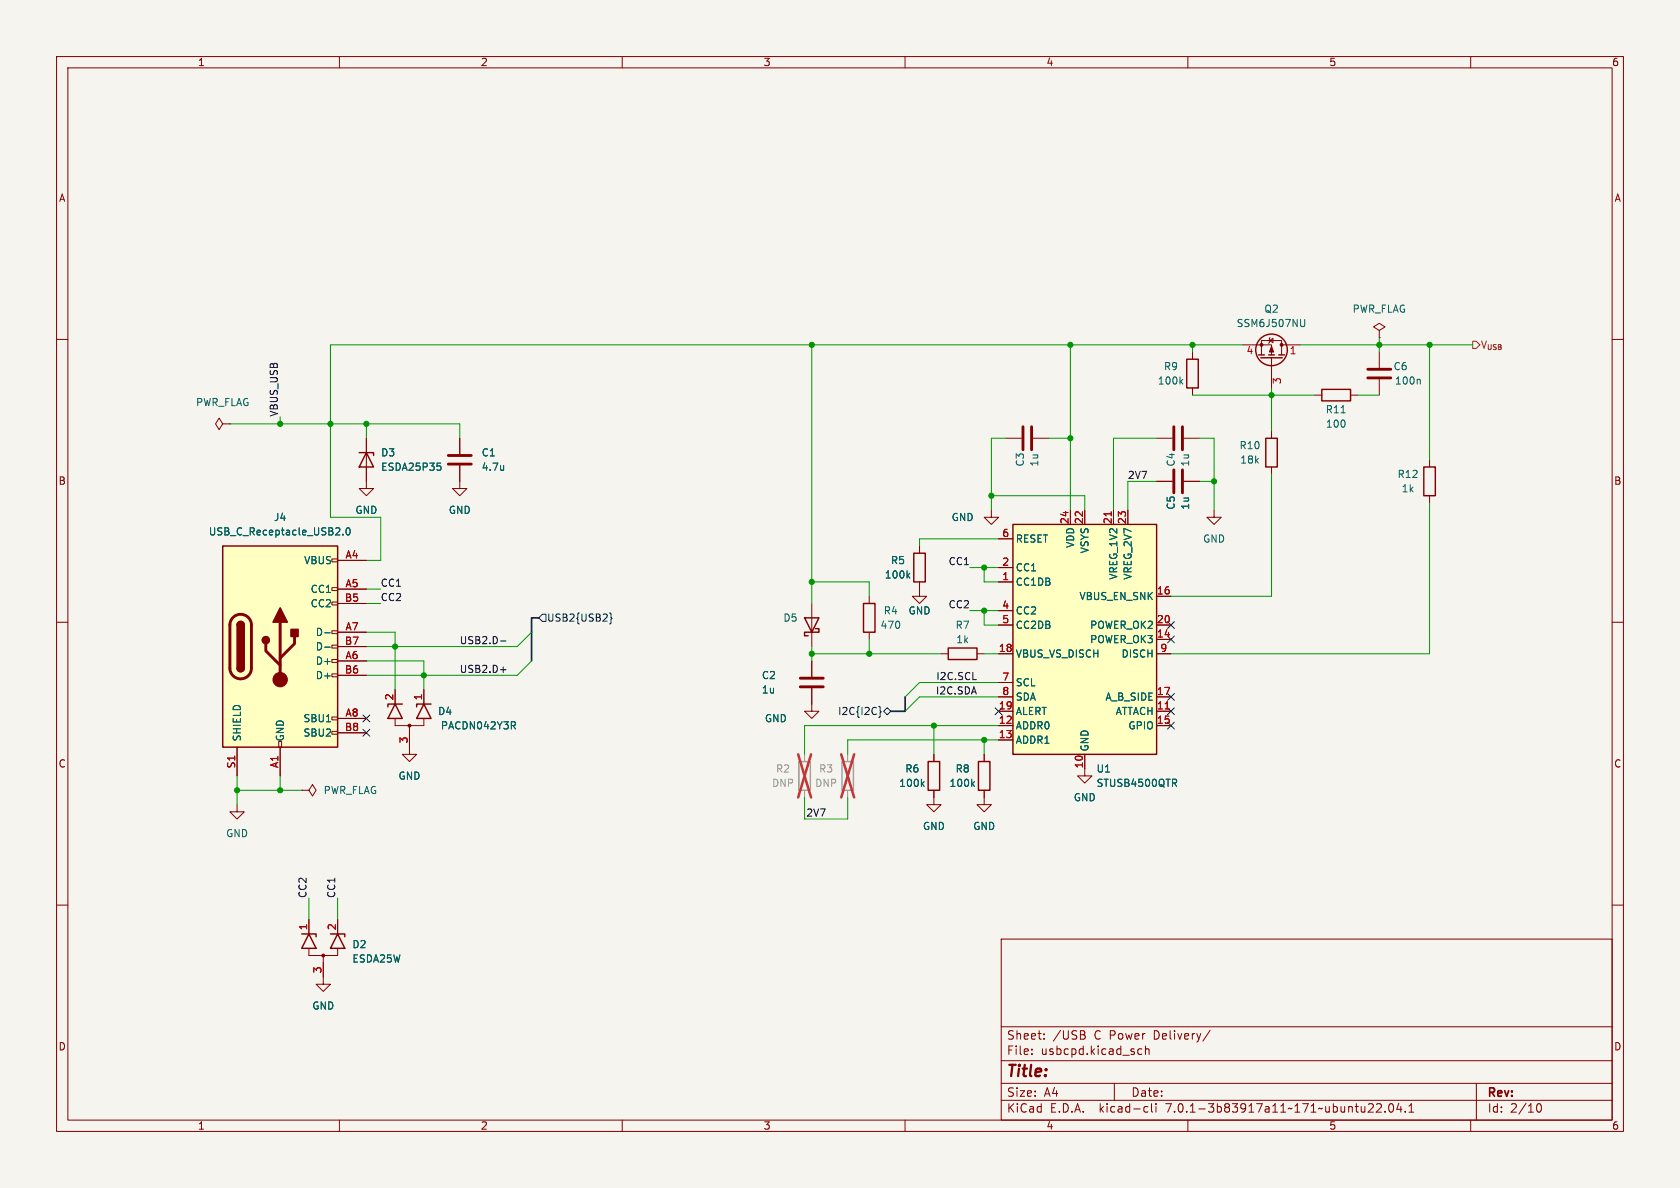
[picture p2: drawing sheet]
<svg xmlns="http://www.w3.org/2000/svg" width="297mm" height="210mm" viewBox="0 0 297 210" stroke-linecap="round" stroke-linejoin="round" font-family="sans-serif">
<path d="M0 0h297v210h-297z" fill="#f5f4ef" stroke="#f5f4ef" stroke-width=".18"/>
<g fill="none" stroke="#840000" stroke-width=".18">
<path d="M10 10h277v190h-277zM12 12h273v186h-273zM60 10v2M110 10v2M160 10v2M210 10v2M260 10v2M10 60h2M224.5 59.7l-.1 .1v.8l-.1 .1M243.8 58.4l1.1-.6-1.1-.6-1 .6 1 .6v1.3M243.8 59.7h.1M285 60h2"/>
<path d="M39.4 74.9l-.7-1-.6 1 .6 1 .7-1h1.2M40.6 74.9h.1M64.8 77.5v8.9h1.2l-1.2 1.2-1.3-1.2h1.3M81.3 77.5v2.8M177.8 77.5h2.8M182.6 77.5h2.8M204.5 77.5h2.8M209.3 77.5h2.8M210.8 62.2v1.3M210.8 68.6v1.3M219.7 61h5.1v1.7M223 62.7v-2.5h3.6v2.5"/>
<path d="M224.4 60.2l.6-.4v.8zM224.8 63.2v5.4M224.8 76.2v1.3M226.6 61h3.3M232.4 69.9h1.3M238.8 69.9h1.2M243.8 62.2v2.8M243.8 67.1v2.8M58.7 98.8h1v.5h-1zM59.7 99.1h5.1M81.3 82.3v4.1h1.2l-1.2 1.2-1.3-1.2h1.3M162.6 96.5v1.3"/>
<path d="M175.3 90.2v1.2h1.2l-1.2 1.3-1.3-1.3h1.3M176.5 95.3h2.6M189.2 90.2v2.5M191.8 90.2v2.5M196.8 90.2v2.5M199.4 90.2v2.5M204.5 85.1h2.8M209.3 85.1h2.8M214.6 90.2v1.2h1.3l-1.3 1.3-1.2-1.3h1.2M224.8 82.6v1.2M252.7 81.3v1.3M252.7 87.6v1.3"/>
<path d="M10 110h2M58.7 119.1h1v.5h-1zM58.7 116.6h1v.5h-1zM58.7 114h1v.6h-1zM58.7 111.5h1v.5h-1zM58.7 106.4h1v.5h-1zM58.7 103.9h1v.5h-1zM59.7 104.1h5.1M59.7 116.8h5.1M59.7 111.8h5.1M59.7 106.7h5.1M59.7 119.4h5.1"/>
<path d="M59.7 114.3h5.1M143.5 106.7v7.6M143.5 116.8v2.8M153.7 105.4v1.3M153.7 111.8v1.2M162.6 102.9v2.5h1.2l-1.2 1.3-1.3-1.3h1.3M166.4 115.6h1.2M172.7 115.6h1.3M176.5 115.6h2.6M176.5 102.9h2.6M176.5 100.3h2.6M176.5 110.5h2.6"/>
<path d="M176.5 108h2.6M204.5 115.6h2.5M204.5 113h2.5M204.5 105.4h2.5M204.5 110.5h2.5M285 110h2M41.9 132.1v5.1M49.3 131.1h.5v1h-.5zM49.5 132.1v5.1M53.3 139.7h1.3l.6-1 .7 1-.7 1-.6-1M53.3 139.7h.1M58.7 129.3h1v.5h-1z"/>
<path d="M58.7 126.7h1v.6h-1zM59.7 127h5.1M59.7 129.5h5.1M69.8 127v1.3h5.1v-1.3M69.8 121.9v2.6M72.4 128.3v5.1h1.3l-1.3 1.2-1.3-1.2h1.3M74.9 121.9v2.6M143.5 121.7v4h1.3l-1.3 1.3-1.3-1.3h1.3M165.1 139.7v2.5h1.3l-1.3 1.3-1.3-1.3h1.3M165.1 133.4v1.2M174 139.7v2.5h1.3l-1.3 1.3-1.3-1.3h1.3M174 133.4v1.2"/>
<path d="M176.5 128.3h2.6M176.5 125.7h2.6M176.5 130.8h2.6M176.5 123.2h2.6M176.5 120.7h2.6M191.8 133.4v3.8h1.2l-1.2 1.2-1.3-1.2h1.3M204.5 128.3h2.5M204.5 125.7h2.5M204.5 123.2h2.5M10 160h2M41.9 142.2v1.3h1.3l-1.3 1.3-1.3-1.3h1.3M285 160h2"/>
<path d="M54.6 167.6v1.3h5.1v-1.3M54.6 162.6v2.5M57.1 168.9v5.1h1.3l-1.3 1.3-1.2-1.3h1.2M59.7 162.6v2.5M177 166h108v32h-108zM60 198v2M110 198v2M160 198v2M177 194.5h108M177 191.5h108M177 187.5h108M177 181.5h108"/>
<path d="M182.4 186.3v.1M182.4 185.5v.1M184.6 183.6v.1M184.6 182.8v.1M191.5 182.9a.4 .4 0 0 1 .4 .4 .4 .4 0 0 1-.3 .4M191.6 182.3l.2 .2-.2 .3M197 191.5v3M201.1 186.1l.3 .3 .5-.1M201.9 185.5l-.5-.1-.3 .3M202.5 195.6l.4 .1M202.5 185.5l.2-.1 .4 .1v.9M202.5 184.9v1.5"/>
<path d="M202.9 196.5l-.4 .1M203.6 195.1v1.3l.2 .2M204.4 195.1v.1M204.4 195.6v1M210 198v2M213.9 182.1l-1.3 2M241.9 196.6h.9M242.7 195.2v.5M243.4 195.2l.5-.1 .2 .1 .1 .3-.9 1.1h.9M244.9 196.5v.1M245.6 195.2l.3-.1a.81 .81 0 0 1 .5 .6 .81 .81 0 0 1-.3 .8l-.1 .1a.81 .81 0 0 1-.4-1.4zM247.3 195l-.4 1.1h1"/>
<path d="M247.6 195.6v1M248.4 196.5v.1M249.1 196.6h.8M249.1 195.5l.4-.4v1.5M260 198v2M261 191.5v6.5M271.7 195.4l.3-.3a.81 .81 0 0 1 .6 .6 .81 .81 0 0 1-.3 .8l-.3 .1-.3-.3"/>
</g>
<g fill="none" stroke="#840000" stroke-width=".25">
<path d="M209.8 63.5h2v5.1h-2zM222.5 62.7h1M222.9 63.2h3.8M223.8 77.5h2v5.1h-2zM224.3 62.7h1M226.1 62.7h1M233.7 68.8h5.1v2.1h-5.1zM39.4 96.5h20.3v35.6h-20.3zM63.5 80h2.5v.5M64.8 80l1.2 2.6h-2.5zM161.5 97.8h2.1v5.1h-2.1zM179.1 92.7h25.4v40.7h-25.4z"/>
<path d="M251.7 82.6h2v5h-2zM41.9 118.1a.64 .64 0 0 0 .6 .6 .64 .64 0 0 0 .7-.6M41.9 110.5a.64 .64 0 0 1 .6-.6 .64 .64 0 0 1 .7 .6M142.2 109.2h2.6l-1.3 2.6zM144.1 111.1h.7v.7h-2.6v.6h.7M152.7 106.7h2v5.1h-2zM167.6 114.6h5.1v2h-5.1zM69.8 124.5l1.3 2.5h-2.5zM71.1 124.5h-2.5v.5M74.9 124.5l1.3 2.5h-2.5zM76.2 124.5h-2.5v.5M164.1 134.6h2v5.1h-2z"/>
<path d="M173 134.6h2v5.1h-2zM53.3 165.1h2.6v.5M54.6 165.1l1.3 2.5h-2.6zM58.4 165.1h2.6v.5M59.7 165.1l1.3 2.5h-2.6z"/>
<circle cx="224.8" cy="61.8" r="2.79"/>
</g>
<g fill="none" stroke="#006464" stroke-width=".18">
<path d="M230.7 56.5v1l-.2 .2h-.3M208.7 67.4l.4 .5M209.1 67.1l-.5 .4M250.9 67.1l.2 .1v.7M60.6 94.4v.2M61.3 93.4l.2-.1a.68 .68 0 0 1 .4 .6 .68 .68 0 0 1-.4 .7l-.2-.2-.1-.3zM77.3 81.9h.6M77.7 82.4l.3 .2v.3l-.3 .2M57.4 111.9h1M57.4 114.4h1M160.5 101.7l.3 .5M160.8 101.3l-.4 .5"/>
<path d="M57.7 127.6h.7M90.7 128.3l.4 .6M91 127.6l.1 .2-.1 .4M163 138.5l.4 .5M163.4 138.2l-.5 .5M171.9 138.5l.4 .5M172.3 138.2l-.5 .5M207.6 138.4l.4 .6M207.9 137.8l.1 .2-.1 .4"/>
</g>
<g fill="#840000" stroke="#840000" stroke-width=".18">
<path d="M224.8 61.2l.4 1h-.8z"/>
<circle cx="72.4" cy="128.3" r=".25"/>
<circle cx="223" cy="61" r=".25"/>
<circle cx="226.6" cy="61" r=".25"/>
<circle cx="49.5" cy="120.1" r="1.27"/>
<circle cx="57.1" cy="168.9" r=".25"/>
</g>
<path d="M141.2 134.6h2.1v5.1h-2.1zM148.8 134.6h2.1v5.1h-2.1z" fill="none" stroke="#9c9b98" stroke-width=".25"/>
<path d="M142.2 133.4v1.2M142.2 139.7v1.3M149.9 133.4v1.2M149.9 139.7v1.3" fill="none" stroke="#9c9b98" stroke-width=".18"/>
<path d="M141.1 133.4l2.3 7.6M143.4 133.4l-2.3 7.6M148.7 133.4l2.3 7.6M151 133.4l-2.3 7.6" fill="none" stroke="#eb3a3d" stroke-width=".46"/>
<g fill="none" stroke="#840000" stroke-width=".51">
<path d="M180.8 75.4v4.1M182.4 75.4v4.1M207.5 75.4v4.1M209 75.4v4.1M241.8 65.3h4.1M241.8 66.8h4.1M79.2 82h4.1M79.2 80.5h4.1M207.5 83.1v4M209 83.1v4M41.2 109.1a1.9 1.9 0 0 1 2.1-.4 1.9 1.9 0 0 1 1.1 1.8v7.6a1.91 1.91 0 0 1-1.9 1.9 1.91 1.91 0 0 1-1.9-1.9v-7.8l.2-.6zM47 113.8v1.3l2.5 2.5"/>
<path d="M49.5 110v10.1M52.1 112.5v1.3l-2.6 2.5M141.5 119.9h4M141.5 121.4h4"/>
</g>
<g fill="#ffffc2" stroke="#ffffc2" stroke-width=".18">
<path d="M179.1 92.7h25.4v40.7h-25.4z"/>
<path d="M39.4 96.5h20.3v35.6h-20.3z"/>
</g>
<path d="M196.4 90.5v.7M206 125.3h.7" fill="none" stroke="#a90000" stroke-width=".18"/>
<g fill="#840000" stroke="#840000" stroke-width=".25">
<path d="M41.9 118.1h1.3a.64 .64 0 0 1-.7 .6 .64 .64 0 0 1-.6-.6z"/>
<path d="M41.9 110.5h1.3v7.6h-1.3z"/>
<path d="M42.1 110a.64 .64 0 0 1 .7-.1 .64 .64 0 0 1 .4 .6h-1.3z"/>
<path d="M49.5 107.4l1.3 2.6h-2.5z"/>
<path d="M51.4 111.3h1.3v1.2h-1.3z"/>
<circle cx="47" cy="113.2" r=".63"/>
</g>
<path d="M260.3 60.3h.7l.6 .7-.6 .6h-.7z" fill="none" stroke="#725600" stroke-width=".18"/>
<g fill="none" stroke="#000084" stroke-width=".18">
<path d="M95.9 108.6h.6v1.3h-.6l-.7-.7zM107.8 108.4l.2 .1v.6l.2 .2-.2 .2v.6l-.2 .2M206.4 112.4l1.2 1.2M206.4 109.9l1.2 1.2M207.6 112.4l-1.2 1.2M207.6 109.9l-1.2 1.2M64.2 126.4l1.2 1.2M64.2 128.9l1.2 1.2M65.4 126.4l-1.2 1.2M65.4 128.9l-1.2 1.2M155.4 124.9l.2 .1v.7l.2 .1-.2 .2v.6l-.2 .2M156.2 125.7l.6-.6 .7 .6-.7 .7z"/>
<path d="M175.9 125.1l1.2 1.2M177.1 125.1l-1.2 1.2M206.4 127.7l1.2 1.2M206.4 125.1l1.2 1.2M206.4 122.6l1.2 1.2M207.6 127.7l-1.2 1.2M207.6 125.1l-1.2 1.2M207.6 122.6l-1.2 1.2"/>
</g>
<path d="M88.5 113.3h.9M88.5 118.4h.9" fill="none" stroke="#0f0f0f" stroke-width=".18"/>
<path d="M95.2 109.2h-1.2v7.6M160 123.2v2.5h-2.5" fill="none" stroke="#000084" stroke-width=".3"/>
<g fill="none" stroke="#009600" stroke-width=".18">
<path d="M243.8 59.7v2.5M40.6 74.9h40.7v2.6M49.5 73.7v1.2M64.8 74.9v2.6M143.5 61v45.7M177.8 77.5h-2.5v12.7M185.4 77.5h3.8M189.2 61v29.2M204.5 77.5h-7.7v12.7M210.8 61v1.2M210.8 69.9h21.6M212.1 77.5h2.5v12.7"/>
<path d="M219.7 61h-161.3v30.4h8.9v7.7h-2.5M224.8 68.6v7.6M229.9 61h30.4M240 69.9h3.8M252.7 61v20.3M175.3 87.6h16.5v2.6M176.5 95.3h-13.9v1.2M204.5 85.1h-5.1v5.1M212.1 85.1h2.5M224.8 83.8v21.6h-17.8M252.7 88.9v26.7h-45.7M64.8 104.1h2.5"/>
<path d="M64.8 106.7h2.5M64.8 116.8h10.1v5.1M64.8 111.8h5v10.1M94 116.8l-2.6 2.6h-26.6M94 111.8l-2.6 2.5h-26.6M143.5 114.3v2.5M143.5 102.9h10.2v2.5M143.5 115.6h22.9M153.7 113v2.6M171.4 100.3h5.1M171.4 108h5.1M174 100.3v2.6h2.5"/>
<path d="M174 108v2.5h2.5M174 115.6h2.5M41.9 139.7h11.4M41.9 137.2v5M49.5 137.2v2.5M165.1 128.3v5.1M174 130.8v2.6M176.5 130.8h-26.6v2.6M176.5 128.3h-34.3v5.1M176.5 123.2h-13.9l-2.6 2.5M176.5 120.7h-13.9l-2.6 2.5M54.6 158.8v3.8"/>
<path d="M59.7 158.8v3.8M142.2 141v3.8h7.7v-3.8"/>
</g>
<g fill="#009600" stroke="#009600" stroke-width=".18">
<circle cx="153.7" cy="115.6" r=".46"/>
<circle cx="143.5" cy="115.6" r=".46"/>
<circle cx="189.2" cy="61" r=".46"/>
<circle cx="189.2" cy="77.5" r=".46"/>
<circle cx="210.8" cy="61" r=".46"/>
<circle cx="214.6" cy="85.1" r=".46"/>
<circle cx="243.8" cy="61" r=".46"/>
<circle cx="252.7" cy="61" r=".46"/>
<circle cx="224.8" cy="69.9" r=".46"/>
<circle cx="143.5" cy="102.9" r=".46"/>
<circle cx="174" cy="108" r=".46"/>
<circle cx="143.5" cy="61" r=".46"/>
<circle cx="174" cy="100.3" r=".46"/>
<circle cx="175.3" cy="87.6" r=".46"/>
<circle cx="69.8" cy="114.3" r=".46"/>
<circle cx="58.4" cy="74.9" r=".46"/>
<circle cx="64.8" cy="74.9" r=".46"/>
<circle cx="49.5" cy="74.9" r=".46"/>
<circle cx="174" cy="130.8" r=".46"/>
<circle cx="165.1" cy="128.3" r=".46"/>
<circle cx="41.9" cy="139.7" r=".46"/>
<circle cx="49.5" cy="139.7" r=".46"/>
<circle cx="74.9" cy="119.4" r=".46"/>
</g>
<text font-size="2.8" fill="#840000" x="178" y="190.8">Title:</text>
<g font-size="2.1" fill="#840000">
<text x="178" y="183.9">Sheet:</text>
<text x="186.2" y="183.9">/USB</text>
<text x="193.4" y="183.9">C Power</text>
<text x="204" y="183.9">Delivery/</text>
<text x="178" y="186.6">File:</text>
<text x="184" y="186.6">usbcpd.kicad_sch</text>
<text x="178" y="196.8">KiCad</text>
<text x="178" y="194">Size:</text>
<text x="184.6" y="194">A4</text>
<text x="185.7" y="196.8">E.D.A.</text>
<text x="194.4" y="196.8">kicad-cli</text>
<text x="200" y="194">Date:</text>
<text x="206.2" y="196.8">7.0.1-3b83917a11~171~ubuntu22.04.1</text>
<text x="263" y="194.2">Rev:</text>
<text x="263" y="196.8">Id:</text>
<text x="267" y="196.8">2/10</text>
</g>
<g font-size="1.8" fill="#840000">
<text x="35" y="11.8">1</text>
<text x="85" y="11.8">2</text>
<text x="135" y="11.8">3</text>
<text x="185" y="11.8">4</text>
<text x="235" y="11.8">5</text>
<text x="285" y="11.8">6</text>
<text x="10.4" y="35.8">A</text>
<text x="285.4" y="35.8">A</text>
<text x="10.3" y="85.8">B</text>
<text x="285.3" y="85.8">B</text>
<text x="10.3" y="135.8">C</text>
<text x="285.3" y="135.8">C</text>
<text x="10.3" y="185.8">D</text>
<text x="285.3" y="185.8">D</text>
<text x="35" y="199.8">1</text>
<text x="85" y="199.8">2</text>
<text x="135" y="199.8">3</text>
<text x="185" y="199.8">4</text>
<text x="235" y="199.8">5</text>
<text x="285" y="199.8">6</text>
</g>
<g font-size="1.8" fill="#006464">
<text x="218.6" y="58">SSM6J507NU</text>
<text x="223.5" y="55.4">Q2</text>
<text x="239.1" y="55.4">PWR_FLAG</text>
<text x="205.7" y="65.6">R9</text>
<text x="246.3" y="65.6">C6</text>
<text x="34.6" y="71.9">PWR_FLAG</text>
<text x="204.6" y="68.1">100k</text>
<text x="246.5" y="68.1">100n</text>
<text x="234.3" y="73.2">R11</text>
<text x="234.3" y="75.8">100</text>
<text x="67.3" y="80.8">D3</text>
<text x="67.3" y="83.4">ESDA25P35</text>
<text x="85.1" y="80.8">C1</text>
<text x="85.1" y="83.4">4.7u</text>
<text x="181.2" y="82.5" transform="rotate(-90 181.2 82.5)">C3</text>
<text x="183.7" y="82.5" transform="rotate(-90 183.7 82.5)">1u</text>
<text x="207.8" y="82.5" transform="rotate(-90 207.8 82.5)">C4</text>
<text x="210.4" y="82.5" transform="rotate(-90 210.4 82.5)">1u</text>
<text x="219.1" y="79.6">R10</text>
<text x="219.2" y="82.1">18k</text>
<text x="247" y="84.6">R12</text>
<text x="247.7" y="87.2">1k</text>
<text x="36.9" y="94.8">USB_C_Receptacle_USB2.0</text>
<text x="48.4" y="92.3">J4</text>
<text x="62.8" y="91">GND</text>
<text x="79.3" y="91">GND</text>
<text x="168.2" y="92.3">GND</text>
<text x="207.8" y="90.2" transform="rotate(-90 207.8 90.2)">C5</text>
<text x="210.4" y="90.2" transform="rotate(-90 210.4 90.2)">1u</text>
<text x="53.6" y="99.9">VBUS</text>
<text x="157.4" y="99.9">R5</text>
<text x="179.6" y="101.2">CC1</text>
<text x="179.6" y="96.1">RESET</text>
<text x="190.1" y="97" transform="rotate(-90 190.1 97)">VDD</text>
<text x="192.6" y="97.9" transform="rotate(-90 192.6 97.9)">VSYS</text>
<text x="212.6" y="96.1">GND</text>
<text x="54.8" y="105">CC1</text>
<text x="54.8" y="107.5">CC2</text>
<text x="156.4" y="102.4">100k</text>
<text x="179.6" y="103.7">CC1DB</text>
<text x="190.7" y="106.2">VBUS_EN_SNK</text>
<text x="197.7" y="102.6" transform="rotate(-90 197.7 102.6)">VREG_1V2</text>
<text x="200.2" y="102.6" transform="rotate(-90 200.2 102.6)">VREG_2V7</text>
<text x="55.7" y="112.6">D-</text>
<text x="138.4" y="110">D5</text>
<text x="155.6" y="111.3">470</text>
<text x="156.2" y="108.8">R4</text>
<text x="160.6" y="108.8">GND</text>
<text x="168.9" y="111.3">R7</text>
<text x="169" y="113.9">1k</text>
<text x="179.6" y="108.8">CC2</text>
<text x="179.6" y="111.3">CC2DB</text>
<text x="192.6" y="113.9">POWER_OK3</text>
<text x="192.6" y="111.3">POWER_OK2</text>
<text x="55.7" y="117.7">D+</text>
<text x="55.7" y="115.1">D-</text>
<text x="179.6" y="116.4">VBUS_VS_DISCH</text>
<text x="198.2" y="116.4">DISCH</text>
<text x="55.7" y="120.2">D+</text>
<text x="134.6" y="120.2">C2</text>
<text x="134.6" y="122.7">1u</text>
<text x="179.6" y="121.5">SCL</text>
<text x="179.6" y="124">SDA</text>
<text x="195.3" y="124">A_B_SIDE</text>
<text x="42.7" y="131.1" transform="rotate(-90 42.7 131.1)">SHIELD</text>
<text x="50.4" y="131.1" transform="rotate(-90 50.4 131.1)">GND</text>
<text x="53.5" y="127.8">SBU1</text>
<text x="53.5" y="130.4">SBU2</text>
<text x="77.4" y="126.6">D4</text>
<text x="77.9" y="129.1">PACDN042Y3R</text>
<text x="135.2" y="127.8">GND</text>
<text x="179.6" y="129.1">ADDR0</text>
<text x="179.6" y="131.6">ADDR1</text>
<text x="179.6" y="126.6">ALERT</text>
<text x="197.1" y="126.6">ATTACH</text>
<text x="199.4" y="129.1">GPIO</text>
<text x="70.4" y="138">GND</text>
<text x="160" y="136.7">R6</text>
<text x="168.9" y="136.7">R8</text>
<text x="192.6" y="132.8" transform="rotate(-90 192.6 132.8)">GND</text>
<text x="193.8" y="136.7">U1</text>
<text x="57.2" y="140.5">PWR_FLAG</text>
<text x="158.9" y="139.3">100k</text>
<text x="167.8" y="139.3">100k</text>
<text x="189.8" y="141.8">GND</text>
<text x="193.8" y="139.3">STUSB4500QTR</text>
<text x="39.9" y="148.1">GND</text>
<text x="163.1" y="146.9">GND</text>
<text x="172" y="146.9">GND</text>
<text x="62.2" y="167.8">D2</text>
<text x="62.2" y="170.3">ESDA25W</text>
<text x="55.2" y="178.6">GND</text>
</g>
<g font-size="1.8" fill="#a90000">
<text x="220.3" y="62.9">4</text>
<text x="227.9" y="62.9">1</text>
<text x="226.7" y="68" transform="rotate(-90 226.7 68)">3</text>
<text x="177.1" y="95">6</text>
<text x="189" y="92.7" transform="rotate(-90 189 92.7)">24</text>
<text x="191.5" y="92.7" transform="rotate(-90 191.5 92.7)">22</text>
<text x="196.6" y="92.7" transform="rotate(-90 196.6 92.7)">21</text>
<text x="199.1" y="92.7" transform="rotate(-90 199.1 92.7)">23</text>
<text x="61" y="98.8">A4</text>
<text x="177.1" y="100.1">2</text>
<text x="60.9" y="106.4">B5</text>
<text x="61" y="103.9">A5</text>
<text x="177.1" y="102.6">1</text>
<text x="177.1" y="107.7">4</text>
<text x="204.5" y="105.2">16</text>
<text x="61" y="111.5">A7</text>
<text x="177.1" y="110.2">5</text>
<text x="204.5" y="112.8">14</text>
<text x="204.5" y="110.2">20</text>
<text x="60.9" y="119.1">B6</text>
<text x="60.9" y="114">B7</text>
<text x="61" y="116.6">A6</text>
<text x="176.5" y="115.3">18</text>
<text x="205.1" y="115.3">9</text>
<text x="69.6" y="123.9" transform="rotate(-90 69.6 123.9)">2</text>
<text x="74.7" y="123.9" transform="rotate(-90 74.7 123.9)">1</text>
<text x="176.5" y="125.5">19</text>
<text x="177.1" y="120.4">7</text>
<text x="177.1" y="122.9">8</text>
<text x="204.5" y="125.5">11</text>
<text x="204.5" y="122.9">17</text>
<text x="60.9" y="129.3">B8</text>
<text x="61" y="126.7">A8</text>
<text x="72.1" y="131.5" transform="rotate(-90 72.1 131.5)">3</text>
<text x="176.5" y="128">12</text>
<text x="176.5" y="130.6">13</text>
<text x="204.5" y="128">15</text>
<text x="41.7" y="135.9" transform="rotate(-90 41.7 135.9)">S1</text>
<text x="49.3" y="135.8" transform="rotate(-90 49.3 135.8)">A1</text>
<text x="191.5" y="135.9" transform="rotate(-90 191.5 135.9)">10</text>
<text x="54.4" y="164.5" transform="rotate(-90 54.4 164.5)">1</text>
<text x="59.4" y="164.5" transform="rotate(-90 59.4 164.5)">2</text>
<text x="56.9" y="172.1" transform="rotate(-90 56.9 172.1)">3</text>
</g>
<text font-size="1.8" fill="#725600" x="261.8" y="61.8">V_{USB}</text>
<g font-size="1.8" fill="#0f0f0f">
<text x="49.2" y="73.7" transform="rotate(-90 49.2 73.7)">VBUS_USB</text>
<text x="199.4" y="84.7">2V7</text>
<text x="167.6" y="100">CC1</text>
<text x="67.3" y="106.3">CC2</text>
<text x="67.3" y="103.8">CC1</text>
<text x="167.6" y="107.6">CC2</text>
<text x="81.3" y="114">USB2.D-</text>
<text x="81.3" y="119">USB2.D+</text>
<text x="165.3" y="122.8">I2C.SDA</text>
<text x="165.4" y="120.3">I2C.SCL</text>
<text x="142.4" y="144.4">2V7</text>
<text x="54.3" y="158.8" transform="rotate(-90 54.3 158.8)">CC2</text>
<text x="59.3" y="158.8" transform="rotate(-90 59.3 158.8)">CC1</text>
</g>
<g font-size="1.8" fill="#000084">
<text x="96.7" y="110">USB2{USB2}</text>
<text x="148" y="126.6">I2C{I2C}</text>
</g>
<g font-size="1.8" fill="#939391">
<text x="137.1" y="136.7">R2</text>
<text x="144.7" y="136.7">R3</text>
<text x="136.4" y="139.3">DNP</text>
<text x="144.1" y="139.3">DNP</text>
</g>
</svg>
